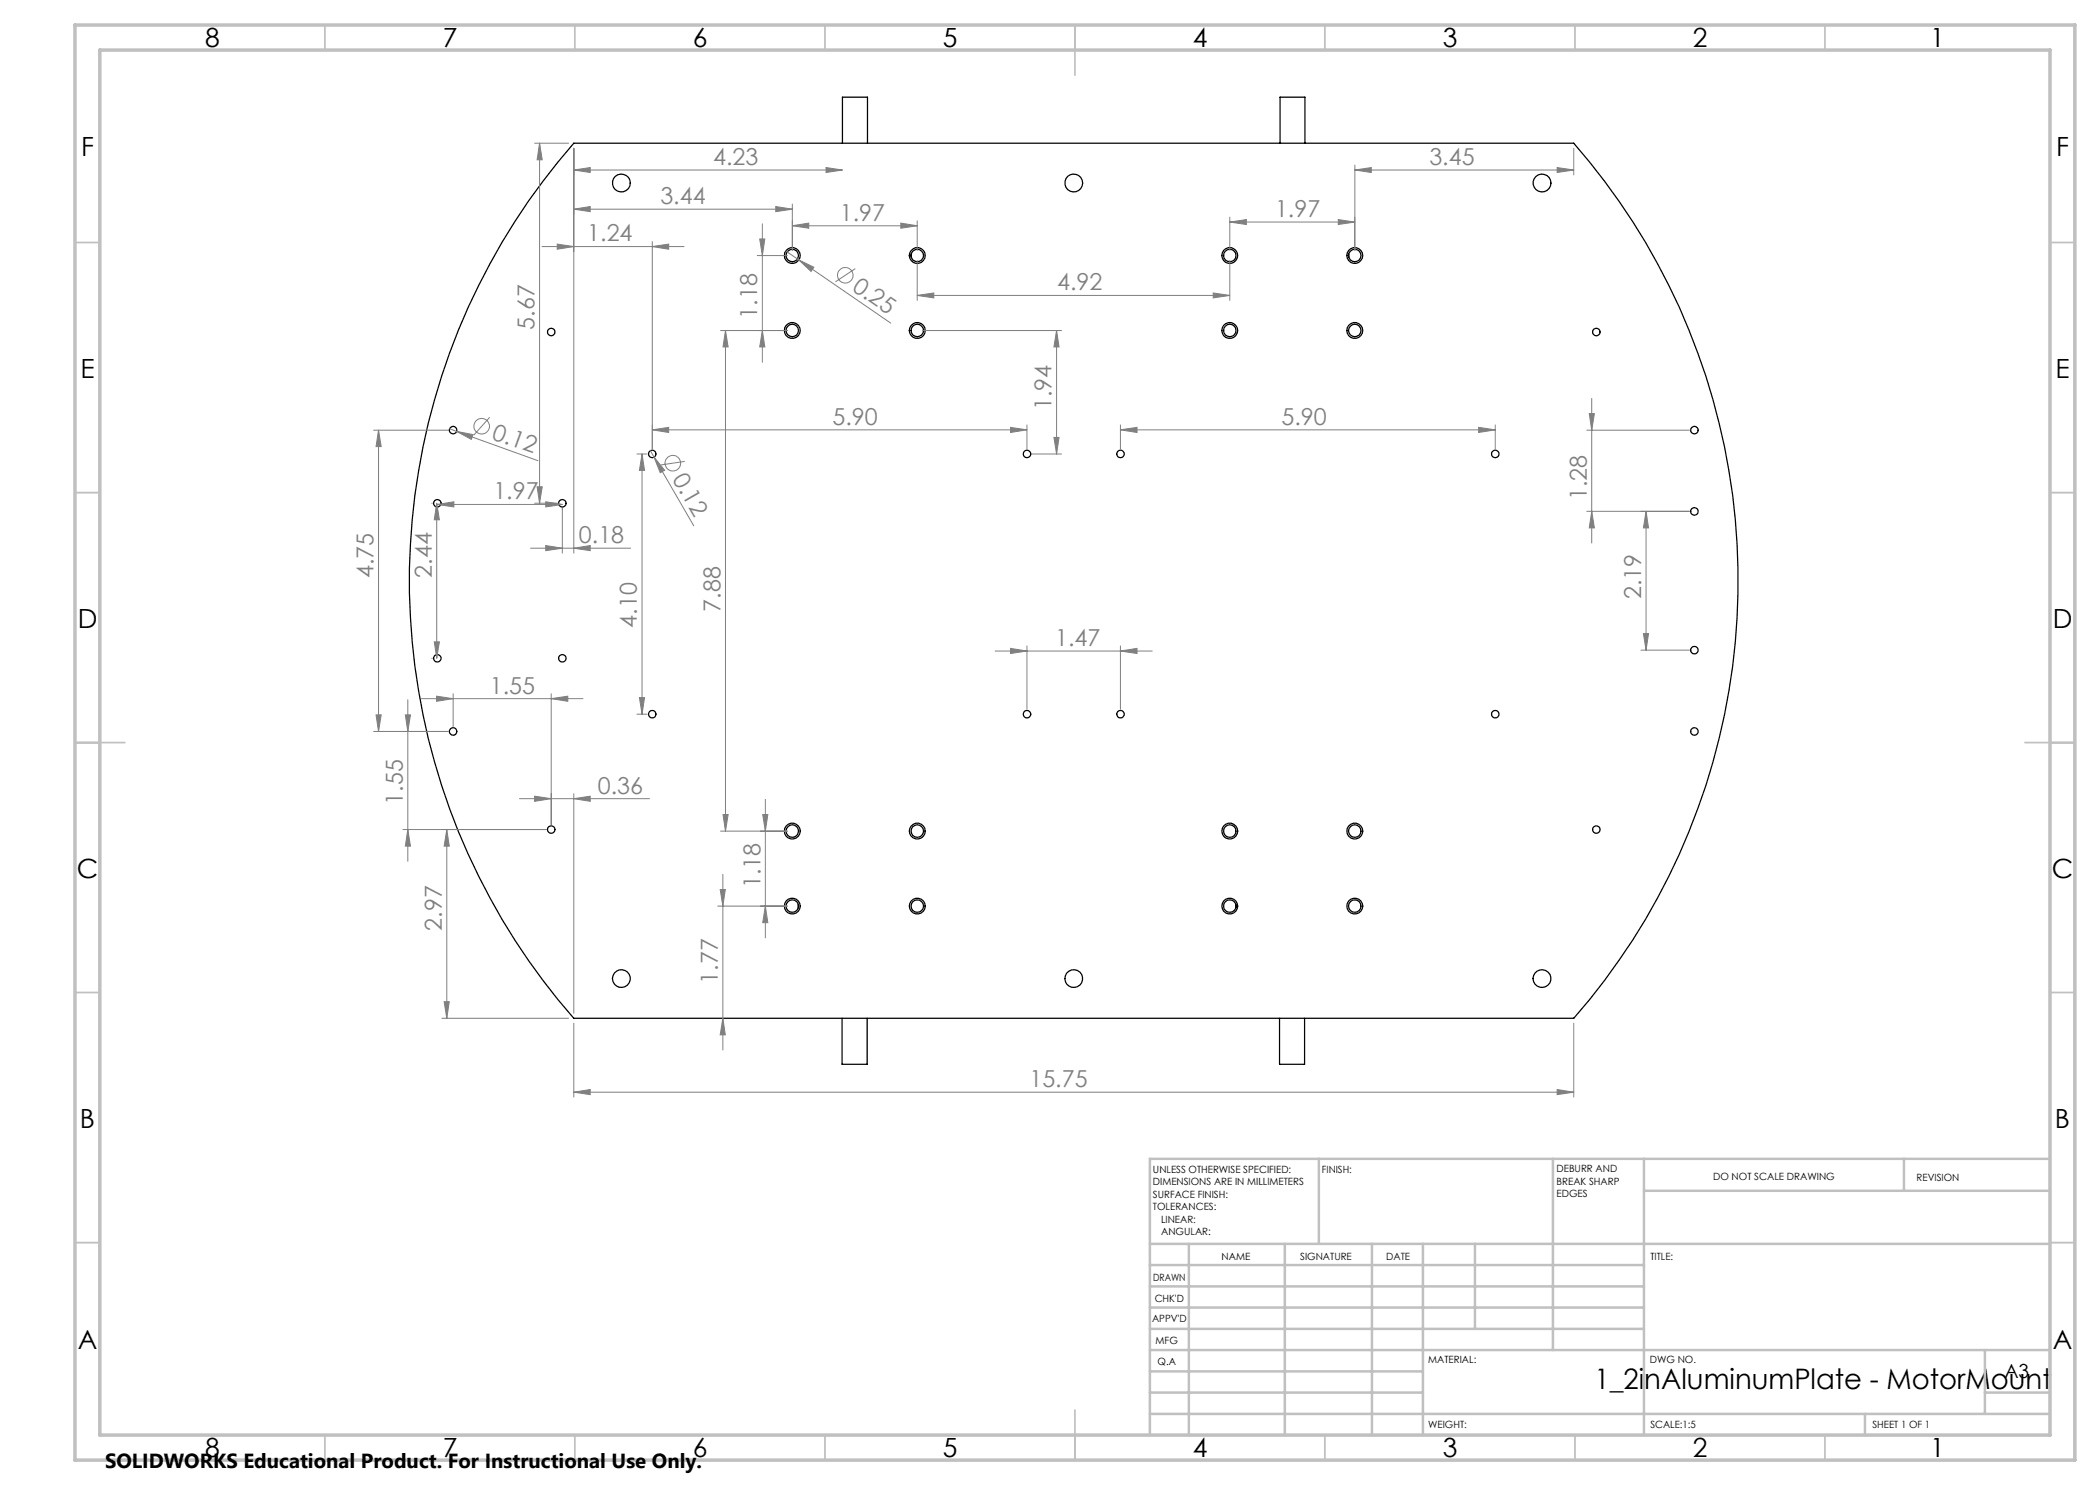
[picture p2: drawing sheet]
<svg xmlns="http://www.w3.org/2000/svg" width="420mm" height="297mm" viewBox="0 0 420 297" stroke-linecap="round" stroke-linejoin="round" font-family="sans-serif">
<g fill="none" stroke="#000" stroke-width=".25">
<path d="M114.8 28.6h199.9a132.9 132.9 0 0 1 0 175.1h-199.9a132.8 132.8 0 0 1 0-175.1zM168.5 28.6v-9.2h5v9.2M256 28.6v-9.2h5v9.2M182.2 50.8v.6M269.7 50.8v.6M159.7 180.9v.6M247.2 180.9v.6M168.4 203.7v9.2h5v-9.2M255.9 203.7v9.2h5v-9.2"/>
<circle cx="124.3" cy="36.6" r="1.79"/>
<circle cx="214.7" cy="36.6" r="1.79"/>
<circle cx="308.4" cy="36.6" r="1.79"/>
<circle cx="158.4" cy="51.1" r="1.25"/>
<circle cx="158.5" cy="51.1" r="1.58"/>
<circle cx="183.4" cy="51.1" r="1.24"/>
<circle cx="183.5" cy="51.1" r="1.59"/>
<circle cx="246" cy="51.1" r="1.58"/>
<circle cx="246" cy="51.1" r="1.24"/>
<circle cx="270.9" cy="51.1" r="1.25"/>
<circle cx="271" cy="51.1" r="1.58"/>
<circle cx="110.2" cy="66.4" r=".74"/>
<circle cx="158.4" cy="66.1" r="1.25"/>
<circle cx="158.5" cy="66.1" r="1.58"/>
<circle cx="183.4" cy="66.1" r="1.24"/>
<circle cx="183.5" cy="66.1" r="1.59"/>
<circle cx="246" cy="66.1" r="1.58"/>
<circle cx="246" cy="66.1" r="1.24"/>
<circle cx="270.9" cy="66.1" r="1.25"/>
<circle cx="271" cy="66.1" r="1.58"/>
<circle cx="319.3" cy="66.4" r=".75"/>
<circle cx="90.6" cy="86" r=".76"/>
<circle cx="130.5" cy="90.8" r=".74"/>
<circle cx="205.4" cy="90.8" r=".75"/>
<circle cx="224.1" cy="90.8" r=".75"/>
<circle cx="299.1" cy="90.8" r=".75"/>
<circle cx="338.9" cy="86" r=".74"/>
<circle cx="87.5" cy="100.6" r=".76"/>
<circle cx="112.5" cy="100.7" r=".75"/>
<circle cx="338.9" cy="102.3" r=".75"/>
<circle cx="87.5" cy="131.7" r=".74"/>
<circle cx="112.5" cy="131.7" r=".74"/>
<circle cx="338.9" cy="130" r=".75"/>
<circle cx="90.6" cy="146.3" r=".75"/>
<circle cx="130.4" cy="142.8" r=".75"/>
<circle cx="205.4" cy="142.8" r=".76"/>
<circle cx="224.1" cy="142.8" r=".75"/>
<circle cx="299.1" cy="142.8" r=".75"/>
<circle cx="338.9" cy="146.3" r=".75"/>
<circle cx="110.2" cy="165.9" r=".75"/>
<circle cx="158.5" cy="166.2" r="1.25"/>
<circle cx="158.5" cy="166.2" r="1.59"/>
<circle cx="183.4" cy="166.2" r="1.58"/>
<circle cx="183.5" cy="166.2" r="1.26"/>
<circle cx="245.9" cy="166.2" r="1.25"/>
<circle cx="246" cy="166.2" r="1.59"/>
<circle cx="271" cy="166.2" r="1.25"/>
<circle cx="271" cy="166.2" r="1.59"/>
<circle cx="319.3" cy="165.9" r=".74"/>
<circle cx="124.3" cy="195.7" r="1.78"/>
<circle cx="158.5" cy="181.2" r="1.25"/>
<circle cx="158.5" cy="181.2" r="1.59"/>
<circle cx="183.4" cy="181.2" r="1.58"/>
<circle cx="183.5" cy="181.2" r="1.26"/>
<circle cx="214.8" cy="195.7" r="1.78"/>
<circle cx="245.9" cy="181.2" r="1.25"/>
<circle cx="246" cy="181.2" r="1.59"/>
<circle cx="271" cy="181.2" r="1.25"/>
<circle cx="271" cy="181.2" r="1.59"/>
<circle cx="308.4" cy="195.7" r="1.78"/>
</g>
<g fill="none" stroke="#808080" stroke-width=".2">
<path d="M106.9 28.6h6.8M107.9 28.6v72M107.9 28.6l.5 3.4h-1zM114.8 34l3.2-.5v1zM114.8 34h53.7M114.8 29.7v80.9M165.2 33.5l3.3 .5-3.3 .5zM271 34l3.2-.5v1zM271 33v17.1M271 34h43.7M311.4 33.5l3.3 .5-3.3 .5zM314.7 29.7v5.3"/>
<path d="M108.4 49.3h28.4M111.4 48.8l3.4 .5-3.4 .5zM114.8 41.8l3.2-.5v1zM114.8 41.8h43.7M130.5 49.3l3.2-.5v1zM130.5 48.3v41.5M151.4 51.1h6M151.9 47.8h1.1l-.5 3.3zM152.5 44.8v27.7M155.2 41.3l3.3 .5-3.3 .5zM157.2 50.2l21 14.4M158.5 45.2l3.2-.6v1z"/>
<path d="M158.5 40.8v9.3M158.5 45.2h24.9M159.8 52l3 1.4-.6 .9zM171.1 53.7l-4 2.7M180.2 44.6l3.2 .6-3.2 .4zM183.4 59.1l3.4-.5v1zM183.4 52.1v8M183.4 59.1h62.6M183.4 44.2v5.9M242.6 58.6l3.4 .5-3.4 .5zM246 52.1v8M246 44.4l3.3-.5v1z"/>
<path d="M246 43.4v6.7M246 44.4h25M267.7 43.9l3.3 .5-3.3 .5zM144.1 66.1h13.3M145.1 66.1v100.1M145.1 66.1l.5 3.3h-1zM152.5 66.1l.5 3.3h-1.1zM184.5 66.1h27.8M211.3 66.1v24.7M211.3 66.1l.5 3.3h-1zM318.3 79.7v28.9M74.7 86h14.9"/>
<path d="M75.7 86v60.3M75.7 86l.5 3.3h-1zM89.9 85.8l1.4 .5M91.3 86.3l3.3 .6-.3 1zM91.3 86.3l16.3 5.8M97.9 83.5l-3.1 3.5M107.4 97.4h1l-.5 3.2zM127.4 90.8h2M128.4 90.8v52M128.4 90.8l.5 3.3h-1zM130.1 90.1l.7 1.3M130.5 86l3.2-.5v1z"/>
<path d="M130.5 86h74.9M130.8 91.4l2.1 2.6-.9 .5zM130.8 91.4l7.9 13.8M136.9 92.3l-4.7 .7M202.1 85.5l3.3 .5-3.3 .5zM205.4 85v4.8M206.4 90.8h5.9M210.8 87.5h1l-.5 3.3zM224.1 86l3.3-.5v1zM224.1 86h74.9M224.1 85v4.8M295.7 85.5l3.3 .5-3.3 .5z"/>
<path d="M299 85v4.8M317.4 86h20.5M317.9 82.7h1l-.6 3.3zM86.4 100.6h.1M87.3 100.6l.6 3.4h-1zM87.3 100.6v31.1M87.5 100.9l3.3-.5v1zM87.5 101.7v.2M87.5 100.9h25M106.1 109.6h20M106.9 100.6h4.6M109.1 109.1l3.4 .5-3.4 .5z"/>
<path d="M109.1 100.4l3.4 .5-3.4 .5zM112.5 101.7v8.9M114.8 109.6l3.2-.5v1zM317.4 102.3h20.5M318.3 102.3l.6 3.3h-1zM329.2 102.3v27.7M329.2 102.3l.5 3.3h-1zM81.6 139.9v32.4M84.3 139.7h32.3M86.4 131.7h.1M86.9 128.4h1l-.6 3.3zM87.3 139.2l3.3 .5-3.3 .6z"/>
<path d="M90.6 138.7v6.6M110.2 139.7l3.4-.5v1.1zM110.2 138.7v26.2M127.9 139.5h1l-.5 3.3zM199 130.2h31.4M202.1 129.7l3.3 .5-3.3 .5zM205.4 129.2v12.6M224.1 130.2l3.3-.5v1zM224.1 129.2v12.6M328.2 130h9.7M328.7 126.7h1l-.5 3.3zM74.7 146.3h14.9"/>
<path d="M75.2 143h1l-.5 3.3zM81.1 143h1l-.5 3.3zM103.9 159.7h26M106.9 159.2l3.3 .5-3.3 .6zM114.8 159.7l3.2-.5v1.1zM114.8 158.7v44M127.4 142.8h2M153.1 159.9v27.7M80.6 165.9h28.7M81.6 165.9l.5 3.3h-1zM89.4 165.9l.5 3.3h-1.1zM89.4 165.9v37.8"/>
<path d="M144 177.9h1.1l-.5 3.3zM144.1 166.2h13.3M144.6 174.9v35.1M144.6 162.9h1l-.5 3.3zM152.5 162.9h1.1l-.5 3.3zM143.5 181.2h13.9M153.1 181.2l.5 3.3h-1.1zM88.4 203.7h25.3M88.8 200.3h1.1l-.5 3.4zM114.8 218.4l3.2-.5v1zM114.8 204.6v14.8M114.8 218.4h199.9"/>
<path d="M144.6 203.7l.5 3.3h-1.1zM311.4 217.9l3.3 .5-3.3 .5zM314.7 204.6v14.8"/>
<circle cx="169.1" cy="55.1" r="1.56"/>
<circle cx="96.3" cy="85.2" r="1.55"/>
<circle cx="134.6" cy="92.6" r="1.56"/>
</g>
<g fill="none" stroke="#c0c0c0" stroke-width=".35">
<path d="M65 5v5M115 5v5M165 5v5M215 5v10M265 5v5M315 5v5M365 5v5M15 48.5h5M410 48.5h5M15 98.5h5M410 98.5h5M15 148.5h10"/>
<path d="M405 148.5h10M15 198.5h5M410 198.5h5M15 248.5h5M410 248.5h5M65 287v5M115 287v5M165 287v5M215 282v10M265 287v5M315 287v5M365 287v5"/>
</g>
<g fill="none" stroke="#c0c0c0" stroke-width=".5">
<path d="M263.8 231.8v17M310.6 231.8v38.2M328.8 231.8v55.2M328.8 238.2h81.2M380.8 231.8v6.4M410 231.8h-180v55.2M230 248.8h180M230 257.3h98.8M230 253h98.8M237.8 248.8v38.2M257 248.8v38.2M274.4 248.8v38.2"/>
<path d="M284.6 248.8v38.2M295 248.8v17M230 265.8h98.8M230 261.5h98.8M230 278.5h54.6M230 274.3h54.6M230 270h180M397 278.5h13M397 270v12.8M230 282.8h180M373 282.8v4.2"/>
</g>
<path d="M15 5h400v287h-400zM20 10h390v277h-390z" fill="none" stroke="#c0c0c0" stroke-width=".7"/>
<g fill="#808080">
<path d="M130.8 91.4l2.1 2.6-.9 .5z"/>
<path d="M159.8 52l3 1.4-.6 .9z"/>
<path d="M91.3 86.3l3.3 .6-.3 1z"/>
<path d="M155.2 41.3l3.3 .5-3.3 .5zM114.8 41.8l3.2-.5v1z"/>
<path d="M271 34l3.2-.5v1zM311.4 33.5l3.3 .5-3.3 .5zM87.3 139.2l3.3 .5-3.3 .6zM110.2 139.7l3.4-.5v1.1zM106.9 159.2l3.3 .5-3.3 .6zM114.8 159.7l3.2-.5v1.1zM111.4 48.8l3.4 .5-3.4 .5zM130.5 49.3l3.2-.5v1zM109.1 109.1l3.4 .5-3.4 .5zM114.8 109.6l3.2-.5v1z"/>
<path d="M246 44.4l3.3-.5v1zM267.7 43.9l3.3 .5-3.3 .5z"/>
<path d="M86.9 128.4h1l-.6 3.3zM87.3 100.6l.6 3.4h-1z"/>
<path d="M75.2 143h1l-.5 3.3zM75.7 86l.5 3.3h-1z"/>
<path d="M210.8 87.5h1l-.5 3.3zM211.3 66.1l.5 3.3h-1zM107.4 97.4h1l-.5 3.2zM107.9 28.6l.5 3.4h-1z"/>
<path d="M128.4 90.8l.5 3.3h-1zM127.9 139.5h1l-.5 3.3z"/>
<path d="M151.9 47.8h1.1l-.5 3.3zM152.5 66.1l.5 3.3h-1.1zM145.1 66.1l.5 3.3h-1zM144.6 162.9h1l-.5 3.3zM144 177.9h1.1l-.5 3.3zM144.6 203.7l.5 3.3h-1.1zM152.5 162.9h1.1l-.5 3.3zM153.1 181.2l.5 3.3h-1.1zM329.2 102.3l.5 3.3h-1zM328.7 126.7h1l-.5 3.3z"/>
<path d="M81.1 143h1l-.5 3.3zM81.6 165.9l.5 3.3h-1zM89.4 165.9l.5 3.3h-1.1zM88.8 200.3h1.1l-.5 3.4zM317.9 82.7h1l-.6 3.3zM318.3 102.3l.6 3.3h-1z"/>
<path d="M158.5 45.2l3.2-.6v1zM180.2 44.6l3.2 .6-3.2 .4z"/>
<path d="M183.4 59.1l3.4-.5v1zM242.6 58.6l3.4 .5-3.4 .5z"/>
<path d="M114.8 34l3.2-.5v1zM165.2 33.5l3.3 .5-3.3 .5zM114.8 218.4l3.2-.5v1zM311.4 217.9l3.3 .5-3.3 .5zM130.5 86l3.2-.5v1zM202.1 85.5l3.3 .5-3.3 .5zM202.1 129.7l3.3 .5-3.3 .5zM224.1 130.2l3.3-.5v1zM224.1 86l3.3-.5v1zM295.7 85.5l3.3 .5-3.3 .5zM87.5 100.9l3.3-.5v1zM109.1 100.4l3.4 .5-3.4 .5z"/>
</g>
<text font-size="5.6" x="318.9" y="277.9">1_2inAluminumPlate - MotorMount</text>
<g font-size="5.3">
<text x="41" y="9.5">8</text>
<text x="88.5" y="9.5">7</text>
<text x="138.5" y="9.5">6</text>
<text x="188.5" y="9.5">5</text>
<text x="238.5" y="9.5">4</text>
<text x="288.5" y="9.5">3</text>
<text x="338.5" y="9.5">2</text>
<text x="386" y="9.5">1</text>
<text x="16.2" y="31.2">F</text>
<text x="411.2" y="31.2">F</text>
<text x="16.1" y="75.5">E</text>
<text x="411.1" y="75.5">E</text>
<text x="15.5" y="125.5">D</text>
<text x="410.5" y="125.5">D</text>
<text x="15.4" y="175.5">C</text>
<text x="410.4" y="175.5">C</text>
<text x="16" y="225.5">B</text>
<text x="411" y="225.5">B</text>
<text x="15.5" y="269.7">A</text>
<text x="410.5" y="269.7">A</text>
<text x="41" y="291.5">8</text>
<text x="88.5" y="291.5">7</text>
<text x="138.5" y="291.5">6</text>
<text x="188.5" y="291.5">5</text>
<text x="238.5" y="291.5">4</text>
<text x="288.5" y="291.5">3</text>
<text x="338.5" y="291.5">2</text>
<text x="386" y="291.5">1</text>
</g>
<g font-size="4.7" fill="#808080">
<text x="142.6" y="33">4.23</text>
<text x="285.9" y="33">3.45</text>
<text x="132.1" y="40.8">3.44</text>
<text x="168" y="44.1">1.97</text>
<text x="255" y="43.4">1.97</text>
<text x="117.5" y="48.3">1.24</text>
<text x="170.2" y="57.9" transform="rotate(34 170.2 57.9)">0.25</text>
<text x="211.4" y="58.1">4.92</text>
<text x="106.9" y="65.9" transform="rotate(-90 106.9 65.9)">5.67</text>
<text x="151.5" y="63.8" transform="rotate(-90 151.5 63.8)">1.18</text>
<text x="210.3" y="82" transform="rotate(-90 210.3 82)">1.94</text>
<text x="98.2" y="87.7" transform="rotate(20 98.2 87.7)">0.12</text>
<text x="166.5" y="85">5.90</text>
<text x="256.3" y="85">5.90</text>
<text x="134.4" y="95.7" transform="rotate(60 134.4 95.7)">0.12</text>
<text x="98.7" y="99.9">1.97</text>
<text x="317.4" y="100" transform="rotate(-90 317.4 100)">1.28</text>
<text x="115.8" y="108.6">0.18</text>
<text x="74.7" y="115.6" transform="rotate(-90 74.7 115.6)">4.75</text>
<text x="86.4" y="115.5" transform="rotate(-90 86.4 115.5)">2.44</text>
<text x="328.2" y="119.8" transform="rotate(-90 328.2 119.8)">2.19</text>
<text x="127.4" y="125.5" transform="rotate(-90 127.4 125.5)">4.10</text>
<text x="144.1" y="122.3" transform="rotate(-90 144.1 122.3)">7.88</text>
<text x="211.1" y="129.2">1.47</text>
<text x="98" y="138.7">1.55</text>
<text x="80.6" y="160.9" transform="rotate(-90 80.6 160.9)">1.55</text>
<text x="119.6" y="158.7">0.36</text>
<text x="152.1" y="177.6" transform="rotate(-90 152.1 177.6)">1.18</text>
<text x="88.4" y="186.2" transform="rotate(-90 88.4 186.2)">2.97</text>
<text x="143.6" y="196.8" transform="rotate(-90 143.6 196.8)">1.77</text>
<text x="205.9" y="217.4">15.75</text>
</g>
<text font-size="4.1" x="21" y="293.7">SOLIDWORKS Educational Product. For Instructional Use Only.</text>
<text font-size="3.9" x="400.9" y="275.5">A3</text>
<g font-size="2">
<text x="230.6" y="234.6">UNLESS OTHERWISE SPECIFIED:</text>
<text x="230.6" y="237.1">DIMENSIONS ARE IN MILLIMETERS</text>
<text x="230.6" y="239.6">SURFACE FINISH:</text>
<text x="264.4" y="234.6">FINISH:</text>
<text x="311.3" y="234.5">DEBURR AND</text>
<text x="311.3" y="237">BREAK SHARP</text>
<text x="311.3" y="239.5">EDGES</text>
<text x="342.6" y="236">DO NOT SCALE DRAWING</text>
<text x="383.3" y="236.2">REVISION</text>
<text x="230.6" y="242.1">TOLERANCES:</text>
<text x="232.2" y="244.6">LINEAR:</text>
<text x="232.2" y="247.1">ANGULAR:</text>
<text x="244.3" y="252">NAME</text>
<text x="260" y="251.9">SIGNATURE</text>
<text x="277.2" y="251.9">DATE</text>
<text x="330.1" y="251.9">TITLE:</text>
<text x="230.6" y="256.1">DRAWN</text>
<text x="230.9" y="260.3">CHK'D</text>
<text x="230.4" y="264.4">APPV'D</text>
<text x="231.1" y="268.8">MFG</text>
<text x="231.5" y="273">Q.A</text>
<text x="285.6" y="272.5">MATERIAL:</text>
<text x="330" y="272.5">DWG NO.</text>
<text x="285.6" y="285.5">WEIGHT:</text>
<text x="330.1" y="285.6">SCALE:1:5</text>
<text x="374.5" y="285.6">SHEET 1 OF 1</text>
</g>
</svg>
